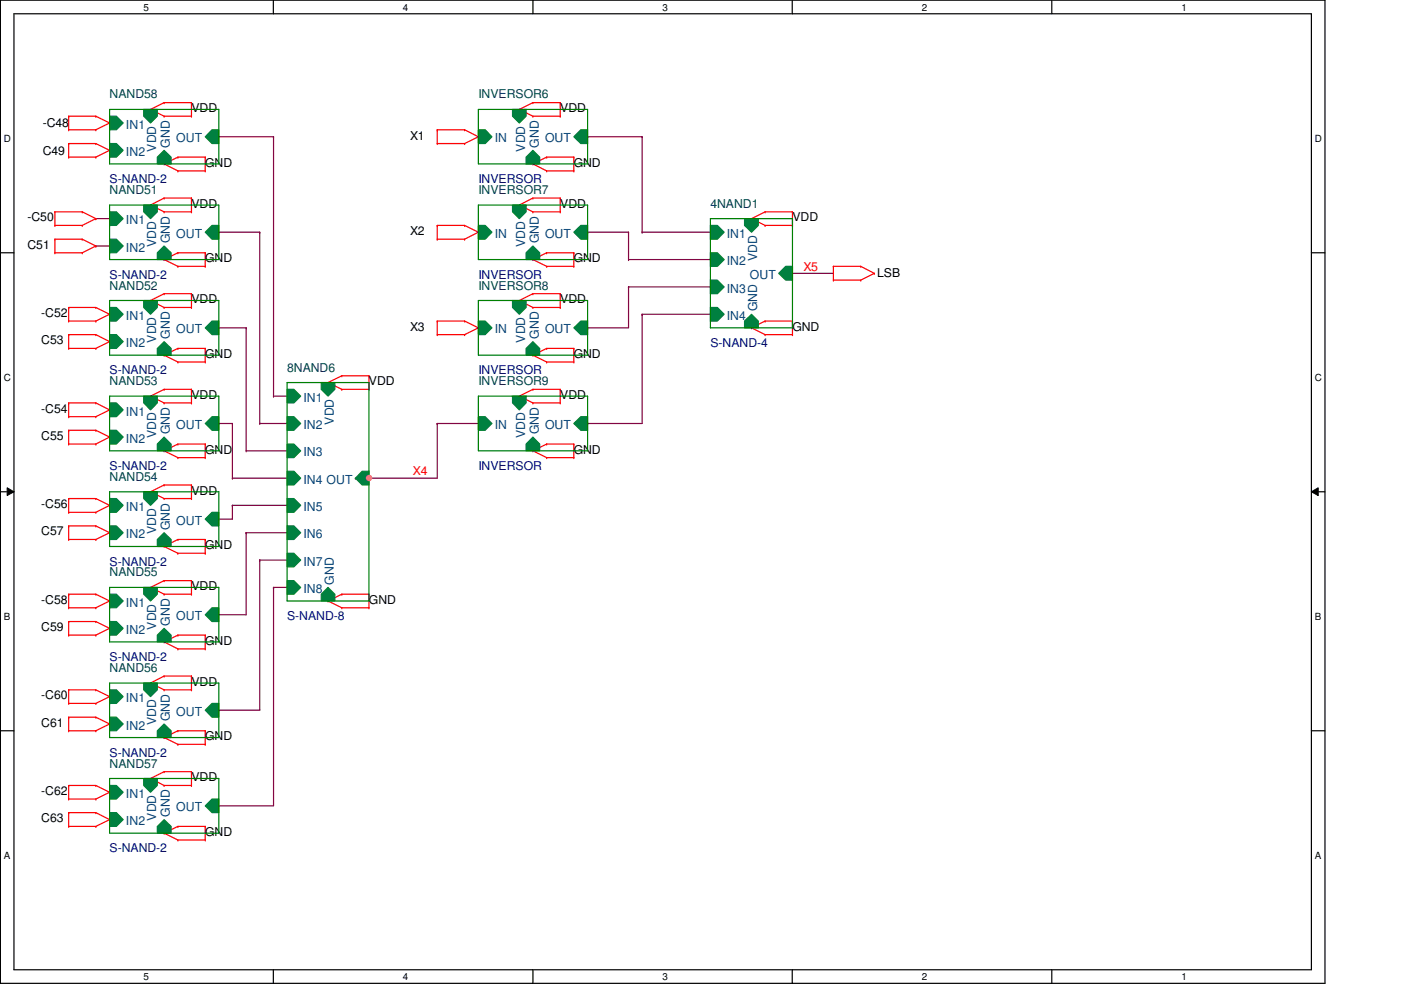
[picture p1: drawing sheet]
<svg xmlns="http://www.w3.org/2000/svg" width="297mm" height="210mm" viewBox="0 0 297 210" stroke-linecap="round" stroke-linejoin="round" font-family="sans-serif">
<path d="M.1 0h280.8v208.5h-280.8zM3 2.9h275v202.7h-275z" fill="none" stroke="#000" stroke-width=".25"/>
<g fill="#fff">
<path d="M30.4 .3h1.2v2.4h-1.2z"/>
<path d="M30.4 205.9h1.2v2.3h-1.2z"/>
</g>
<path d="M58 0v2.9M58 205.6v2.9" fill="none" stroke="#000" stroke-width=".25"/>
<g fill="#fff">
<path d="M85.4 .3h1.2v2.4h-1.2z"/>
<path d="M85.4 205.9h1.2v2.3h-1.2z"/>
</g>
<path d="M113 0v2.9M113 205.6v2.9" fill="none" stroke="#000" stroke-width=".25"/>
<g fill="#fff">
<path d="M140.5 .3h1.1v2.4h-1.1z"/>
<path d="M140.5 205.9h1.1v2.3h-1.1z"/>
</g>
<path d="M168 0v2.9M168 205.6v2.9" fill="none" stroke="#000" stroke-width=".25"/>
<g fill="#fff">
<path d="M195.4 .3h1.2v2.4h-1.2z"/>
<path d="M195.4 205.9h1.2v2.3h-1.2z"/>
</g>
<path d="M223 0v2.9M223 205.6v2.9" fill="none" stroke="#000" stroke-width=".25"/>
<g fill="#fff">
<path d="M250.5 .3h1.1v2.4h-1.1z"/>
<path d="M250.5 205.9h1.1v2.3h-1.1z"/>
<path d="M.8 28.2h1.5v2.4h-1.5z"/>
<path d="M278.8 28.2h1.4v2.4h-1.4z"/>
<path d="M.8 78.9h1.5v2.3h-1.5z"/>
<path d="M278.8 78.9h1.4v2.3h-1.4z"/>
</g>
<path d="M.1 53.6h2.9M278 53.6h2.9" fill="none" stroke="#000" stroke-width=".25"/>
<g fill="#fff">
<path d="M.8 129.6h1.4v2.3h-1.4z"/>
<path d="M278.8 129.6h1.3v2.3h-1.3z"/>
</g>
<path d="M.1 104.3h2.9M278 104.3h2.9" fill="none" stroke="#000" stroke-width=".25"/>
<path d="M1.5 103.4l1.5 .9-1.5 .8zM278 104.3l1.5-.9v1.7z" fill="#000"/>
<path d="M1.5 103.4l1.5 .9-1.5 .8zM278 104.3l1.5-.9v1.7z" fill="none" stroke="#000" stroke-width=".21"/>
<g fill="#fff">
<path d="M.8 180.3h1.4v2.3h-1.4z"/>
<path d="M278.8 180.3h1.3v2.3h-1.3z"/>
</g>
<path d="M.1 154.9h2.9M278 154.9h2.9" fill="none" stroke="#000" stroke-width=".25"/>
<g fill="none" stroke="#800040" stroke-width=".25">
<path d="M46.4 29h.1M46.4 29h11.6M58 29h.1M58 29v55M46.4 49.2h.1M46.4 49.2h8.7M55.1 49.2h.1M55.1 49.2v40.6M168 58h.1M168 58h8.7M46.4 69.5h.1M46.4 69.5h5.8"/>
<path d="M52.2 69.5h.1M52.2 69.5v26.1M46.4 89.8h.1M46.4 89.8h2.9M49.3 89.8h.1M49.3 89.8v11.6M52.2 95.6h.1M52.2 95.6h8.7M55.1 89.8h.1M55.1 89.8h5.8M58 84h.1M58 84h2.9"/>
<path d="M46.4 110.1h.1M49.3 101.4h.1M49.3 107.1h.1M49.3 107.1v3h-2.9M49.3 101.4h11.6M49.3 107.1h11.6M52.2 112.9h.1M52.2 112.9v17.4h-5.8M52.2 112.9h8.7M55.1 118.7h.1M55.1 118.7v31.9h-8.7M55.1 118.7h5.8"/>
<path d="M78.2 101.4h.1M78.2 101.4h14.5M46.4 130.3h.1M58 124.5h.1M58 124.5v46.4h-11.6M58 124.5h2.9M46.4 150.6h.1M46.4 170.9h.1"/>
</g>
<circle cx="78.2" cy="101.3" r=".56" fill="#f0f"/>
<circle cx="78.2" cy="101.3" r=".56" fill="none" stroke="#f0f" stroke-width=".25"/>
<g fill="none" stroke="#800040" stroke-width=".25">
<path d="M124.6 29h.1M124.6 29h11.5M136.1 29h.1M136.1 29v20.2M20.3 46.4h.1M20.3 52.2h.1M20.3 46.4h2.9M20.3 52.2h2.9M124.6 49.2h.1M124.6 49.2h8.7M133.3 49.2h.1M133.3 55h.1"/>
<path d="M133.3 49.2v5.8M133.3 55h17.3M136.1 49.2h.1M136.1 49.2h14.5M124.6 69.5h.1M133.3 60.8h.1M133.3 60.8v8.7h-8.7M133.3 60.8h17.3M136.1 66.6h.1M136.1 66.6v23.2h-11.5M136.1 66.6h14.5M92.7 89.8h.1"/>
<path d="M92.7 89.8h8.7M92.7 89.8v11.6M124.6 89.8h.1M75.3 101.4h.1M75.3 101.4h2.9"/>
</g>
<g fill="none" stroke="#f00" stroke-width=".25">
<path d="M14.6 27.5h.1M14.6 24.6h.1M14.6 33.3h.1M14.6 30.4h.1M14.6 33.3h5.7M14.6 24.6h5.7M14.6 24.6v2.9M14.6 30.4v2.9M14.6 27.5h5.7M14.6 30.4h5.7M20.3 24.6h.1M20.3 27.5h.1"/>
<path d="M20.3 30.4h.1M20.3 33.3h.1M20.3 24.6l2.9 1.5M20.3 30.4l2.9 1.5M23.2 26.1h.1M23.2 31.9h.1M23.2 26.1l-2.9 1.4M23.2 31.9l-2.9 1.4M31.9 23.2h.1M31.9 23.2l2.9 1.4M34.8 34.8h.1M34.8 24.6h.1"/>
<path d="M34.8 21.8h.1M34.8 34.8l2.9 1.4M34.8 24.6h5.8M34.8 21.8l-2.9 1.4M34.8 21.8h5.8M37.7 36.2h.1M37.7 33.3h.1M37.7 36.2h5.8M37.7 33.3l-2.9 1.5M37.7 33.3h5.8M40.6 21.8h.1M40.6 24.6h.1"/>
<path d="M40.6 21.8v2.8M43.5 33.3h.1M43.5 36.2h.1M43.5 33.3v2.9M92.7 30.4h.1M92.7 27.5h.1M92.7 27.5h5.8M92.7 30.4h5.8M92.7 27.5v2.9M98.5 27.5h.1M98.5 30.4h.1M98.5 27.5l2.9 1.5"/>
<path d="M101.4 29h.1M101.4 29l-2.9 1.4M110.1 23.2h.1M110.1 23.2l2.9 1.4M113 24.6h.1M113 21.8h.1M113 34.8h.1M113 24.6h5.8M113 21.8h5.8M113 21.8l-2.9 1.4M113 34.8l2.9 1.4M115.9 36.2h.1"/>
<path d="M115.9 33.3h.1M115.9 36.2h5.8M115.9 33.3h5.8M115.9 33.3l-2.9 1.5M118.8 21.8h.1M118.8 24.6h.1M118.8 21.8v2.8M121.7 33.3h.1M121.7 36.2h.1M121.7 33.3v2.9M11.6 47.8h.1M11.6 44.9h.1"/>
<path d="M11.6 53.6h.1M11.6 50.7h.1M11.6 44.9h5.8M11.6 53.6h5.8M11.6 47.8h5.8M11.6 44.9v2.9M11.6 50.7v2.9M11.6 50.7h5.8M17.4 44.9h.1M17.4 47.8h.1M17.4 50.7h.1M17.4 53.6h.1"/>
<path d="M17.4 44.9l2.9 1.5M17.4 50.7l2.9 1.5M20.3 46.4h.1M20.3 52.2h.1M20.3 46.4l-2.9 1.4M20.3 52.2l-2.9 1.4M31.9 43.5h.1M31.9 43.5l2.9 1.4M34.8 44.9h.1M34.8 42h.1M34.8 55h.1M34.8 44.9h5.8"/>
<path d="M34.8 42l-2.9 1.5M34.8 42h5.8M34.8 55l2.9 1.5M37.7 56.5h.1M37.7 53.6h.1M37.7 56.5h5.8M37.7 53.6l-2.9 1.4M37.7 53.6h5.8M40.6 42h.1M40.6 44.9h.1M40.6 42v2.9M43.5 53.6h.1"/>
<path d="M43.5 56.5h.1M43.5 53.6v2.9M92.7 50.7h.1M92.7 47.8h.1M92.7 47.8h5.8M92.7 50.7h5.8M92.7 47.8v2.9M98.5 47.8h.1M98.5 50.7h.1M98.5 47.8l2.9 1.4M101.4 49.2h.1M101.4 49.2l-2.9 1.5"/>
<path d="M110.1 43.5h.1M110.1 43.5l2.9 1.4M113 44.9h.1M113 42h.1M113 55h.1M113 44.9h5.8M113 42h5.8M113 42l-2.9 1.5M113 55l2.9 1.5M115.9 56.5h.1M115.9 53.6h.1M115.9 56.5h5.8"/>
<path d="M115.9 53.6h5.8M115.9 53.6l-2.9 1.4M118.8 42h.1M118.8 44.9h.1M118.8 42v2.9M121.7 53.6h.1M121.7 56.5h.1M121.7 53.6v2.9M159.3 46.4h.1M159.3 46.4l2.9 1.4M162.2 47.8h.1M162.2 44.9h.1"/>
<path d="M162.2 44.9h5.8M162.2 47.8h5.8M162.2 44.9l-2.9 1.5M168 44.9h.1M168 47.8h.1M168 44.9v2.9M176.7 59.4h.1M176.7 56.5h.1M176.7 56.5h5.8M176.7 59.4h5.8M176.7 56.5v2.9M182.5 56.5h.1"/>
<path d="M182.5 59.4h.1M182.5 56.5l2.9 1.5M185.4 58h.1M185.4 58l-2.9 1.4M14.6 68.1h.1M14.6 65.2h.1M14.6 73.9h.1M14.6 71h.1M14.6 65.2h5.7M14.6 73.9h5.7M14.6 68.1h5.7M14.6 65.2v2.9"/>
<path d="M14.6 71v2.9M14.6 71h5.7M20.3 65.2h.1M20.3 68.1h.1M20.3 71h.1M20.3 73.9h.1M20.3 65.2l2.9 1.4M20.3 71l2.9 1.4M23.2 66.6h.1M23.2 72.4h.1M23.2 66.6l-2.9 1.5M23.2 72.4l-2.9 1.5"/>
<path d="M31.9 63.7h.1M31.9 63.7l2.9 1.5M34.8 65.2h.1M34.8 62.3h.1M34.8 75.3h.1M34.8 65.2h5.8M34.8 62.3l-2.9 1.4M34.8 62.3h5.8M34.8 75.3l2.9 1.5M37.7 76.8h.1M37.7 73.9h.1M37.7 76.8h5.8"/>
<path d="M37.7 73.9l-2.9 1.4M37.7 73.9h5.8M40.6 62.3h.1M40.6 65.2h.1M40.6 62.3v2.9M43.5 73.9h.1M43.5 76.8h.1M43.5 73.9v2.9M72.5 79.7h.1M72.5 79.7l-3 1.4M72.5 79.7h5.7M78.2 79.7h.1"/>
<path d="M78.2 79.7v2.8M92.7 71h.1M92.7 68.1h.1M92.7 68.1h5.8M92.7 71h5.8M92.7 68.1v2.9M98.5 68.1h.1M98.5 71h.1M98.5 68.1l2.9 1.4M101.4 69.5h.1M101.4 69.5l-2.9 1.5M110.1 63.7h.1"/>
<path d="M110.1 63.7l2.9 1.5M113 65.2h.1M113 62.3h.1M113 75.3h.1M113 65.2h5.8M113 62.3h5.8M113 62.3l-2.9 1.4M113 75.3l2.9 1.5M115.9 76.8h.1M115.9 73.9h.1M115.9 76.8h5.8M115.9 73.9h5.8"/>
<path d="M115.9 73.9l-2.9 1.4M118.8 62.3h.1M118.8 65.2h.1M118.8 62.3v2.9M121.7 73.9h.1M121.7 76.8h.1M121.7 73.9v2.9M159.3 69.5h.1M159.3 69.5l2.9 1.5M162.2 71h.1M162.2 68.1h.1M162.2 68.1h5.8"/>
<path d="M162.2 71h5.8M162.2 68.1l-2.9 1.4M168 68.1h.1M168 71h.1M168 68.1v2.9M14.6 88.3h.1M14.6 85.4h.1M14.6 94.1h.1M14.6 91.2h.1M14.6 85.4v2.9M14.6 91.2v2.9M14.6 85.4h5.7"/>
<path d="M14.6 94.1h5.7M14.6 88.3h5.7M14.6 91.2h5.7M20.3 85.4h.1M20.3 88.3h.1M20.3 91.2h.1M20.3 94.1h.1M20.3 85.4l2.9 1.5M20.3 91.2l2.9 1.5M23.2 86.9h.1M23.2 92.7h.1M23.2 86.9l-2.9 1.4"/>
<path d="M23.2 92.7l-2.9 1.4M31.9 84h.1M31.9 84l2.9 1.4M34.8 85.4h.1M34.8 82.5h.1M34.8 95.6h.1M34.8 85.4h5.8M34.8 82.5l-2.9 1.5M34.8 82.5h5.8M34.8 95.6l2.9 1.4M37.7 97h.1M37.7 94.1h.1"/>
<path d="M37.7 97h5.8M37.7 94.1l-2.9 1.5M37.7 94.1h5.8M40.6 82.5h.1M40.6 85.4h.1M40.6 82.5v2.9M43.5 94.1h.1M43.5 97h.1M43.5 94.1v2.9M69.5 81.1h.1M69.5 81.1l3 1.4M72.5 82.5h.1"/>
<path d="M72.5 82.5h5.7M78.2 82.5h.1M110.1 84h.1M110.1 84l2.9 1.4M113 85.4h.1M113 82.5h.1M113 95.6h.1M113 85.4h5.8M113 82.5h5.8M113 82.5l-2.9 1.5M113 95.6l2.9 1.4M115.9 97h.1"/>
<path d="M115.9 94.1h.1M115.9 97h5.8M115.9 94.1h5.8M115.9 94.1l-2.9 1.5M118.8 82.5h.1M118.8 85.4h.1M118.8 82.5v2.9M121.7 94.1h.1M121.7 97h.1M121.7 94.1v2.9M14.6 108.6h.1M14.6 105.7h.1"/>
<path d="M14.6 114.4h.1M14.6 111.5h.1M14.6 105.7v2.9M14.6 111.5v2.9M14.6 105.7h5.7M14.6 114.4h5.7M14.6 108.6h5.7M14.6 111.5h5.7M20.3 105.7h.1M20.3 108.6h.1M20.3 111.5h.1M20.3 114.4h.1"/>
<path d="M20.3 105.7l2.9 1.4M20.3 111.5l2.9 1.4M23.2 107.1h.1M23.2 112.9h.1M23.2 107.1l-2.9 1.5M23.2 112.9l-2.9 1.5M31.9 104.3h.1M31.9 104.3l2.9 1.4M34.8 105.7h.1M34.8 102.8h.1M34.8 115.9h.1M34.8 105.7h5.8"/>
<path d="M34.8 102.8l-2.9 1.5M34.8 102.8h5.8M34.8 115.9l2.9 1.4M37.7 117.3h.1M37.7 114.4h.1M37.7 117.3h5.8M37.7 114.4l-2.9 1.5M37.7 114.4h5.8M40.6 102.8h.1M40.6 105.7h.1M40.6 102.8v2.9M43.5 114.4h.1"/>
<path d="M43.5 117.3h.1M43.5 114.4v2.9M14.6 128.9h.1M14.6 126h.1M14.6 134.7h.1M14.6 131.8h.1M14.6 126v2.9M14.6 131.8v2.9M14.6 126h5.7M14.6 134.7h5.7M14.6 128.9h5.7M14.6 131.8h5.7"/>
<path d="M20.3 126h.1M20.3 128.9h.1M20.3 131.8h.1M20.3 134.7h.1M20.3 126l2.9 1.4M20.3 131.8l2.9 1.4M23.2 127.4h.1M23.2 133.2h.1M23.2 127.4l-2.9 1.5M23.2 133.2l-2.9 1.5M31.9 124.5h.1M31.9 124.5l2.9 1.5"/>
<path d="M34.8 126h.1M34.8 123.1h.1M34.8 136.1h.1M34.8 126h5.8M34.8 123.1l-2.9 1.4M34.8 123.1h5.8M34.8 136.1l2.9 1.5M37.7 137.6h.1M37.7 134.7h.1M37.7 137.6h5.8M37.7 134.7l-2.9 1.4M37.7 134.7h5.8"/>
<path d="M40.6 123.1h.1M40.6 126h.1M40.6 123.1v2.9M43.5 134.7h.1M43.5 137.6h.1M43.5 134.7v2.9M69.5 127.4h.1M69.5 127.4l3 1.5M72.5 128.9h.1M72.5 126h.1M72.5 126h5.7M72.5 128.9h5.7"/>
<path d="M72.5 126l-3 1.4M78.2 126h.1M78.2 128.9h.1M78.2 126v2.9M14.6 149.1h.1M14.6 146.3h.1M14.6 154.9h.1M14.6 152.1h.1M14.6 146.3v2.8M14.6 152.1v2.8M14.6 146.3h5.7M14.6 154.9h5.7"/>
<path d="M14.6 149.1h5.7M14.6 152.1h5.7M20.3 146.3h.1M20.3 149.1h.1M20.3 152.1h.1M20.3 154.9h.1M20.3 146.3l2.9 1.4M20.3 152.1l2.9 1.4M23.2 147.7h.1M23.2 153.5h.1M23.2 147.7l-2.9 1.4M23.2 153.5l-2.9 1.4"/>
<path d="M31.9 144.8h.1M31.9 144.8l2.9 1.5M34.8 146.3h.1M34.8 143.3h.1M34.8 156.4h.1M34.8 146.3h5.8M34.8 143.3l-2.9 1.5M34.8 143.3h5.8M34.8 156.4l2.9 1.4M37.7 157.8h.1M37.7 154.9h.1M37.7 157.8h5.8"/>
<path d="M37.7 154.9l-2.9 1.5M37.7 154.9h5.8M40.6 143.3h.1M40.6 146.3h.1M40.6 143.3v3M43.5 154.9h.1M43.5 157.8h.1M43.5 154.9v2.9M14.6 169.4h.1M14.6 166.5h.1M14.6 175.2h.1M14.6 172.3h.1"/>
<path d="M14.6 166.5v2.9M14.6 172.3v2.9M14.6 166.5h5.7M14.6 175.2h5.7M14.6 169.4h5.7M14.6 172.3h5.7M20.3 166.5h.1M20.3 169.4h.1M20.3 172.3h.1M20.3 175.2h.1M20.3 166.5l2.9 1.5M20.3 172.3l2.9 1.5"/>
<path d="M23.2 168h.1M23.2 173.8h.1M23.2 168l-2.9 1.4M23.2 173.8l-2.9 1.4M31.9 165.1h.1M31.9 165.1l2.9 1.4M34.8 166.5h.1M34.8 163.6h.1M34.8 176.7h.1M34.8 166.5h5.8M34.8 163.6l-2.9 1.5M34.8 163.6h5.8"/>
<path d="M34.8 176.7l2.9 1.4M37.7 178.1h.1M37.7 175.2h.1M37.7 178.1h5.8M37.7 175.2l-2.9 1.5M37.7 175.2h5.8M40.6 163.6h.1M40.6 166.5h.1M40.6 163.6v2.9M43.5 175.2h.1M43.5 178.1h.1M43.5 175.2v2.9"/>
</g>
<path d="M23.2 24.6h1.5l1.4 1.5-1.4 1.4h-1.5z" fill-rule="evenodd" fill="#008040"/>
<path d="M23.2 24.6h1.5l1.4 1.5-1.4 1.4h-1.5z" fill="none" stroke="#008040" stroke-width=".25"/>
<path d="M23.2 30.4h1.5l1.4 1.5-1.4 1.4h-1.5z" fill-rule="evenodd" fill="#008040"/>
<path d="M23.2 30.4h1.5l1.4 1.5-1.4 1.4h-1.5z" fill="none" stroke="#008040" stroke-width=".25"/>
<path d="M30.5 23.2h2.9v1.4l-1.5 1.5-1.4-1.5z" fill-rule="evenodd" fill="#008040"/>
<path d="M30.5 23.2h2.9v1.4l-1.5 1.5-1.4-1.5z" fill="none" stroke="#008040" stroke-width=".25"/>
<path d="M45 27.5h1.4v2.9h-1.4l-1.5-1.4z" fill-rule="evenodd" fill="#008040"/>
<path d="M45 27.5h1.4v2.9h-1.4l-1.5-1.4z" fill="none" stroke="#008040" stroke-width=".25"/>
<path d="M34.8 31.9l1.5 1.4v1.5h-2.9v-1.5z" fill-rule="evenodd" fill="#008040"/>
<path d="M34.8 31.9l1.5 1.4v1.5h-2.9v-1.5z" fill="none" stroke="#008040" stroke-width=".25"/>
<path d="M23.2 23.2h23.2v11.6h-23.2z" fill="none" stroke="#008000" stroke-width=".25"/>
<path d="M23.2 105.7h1.5l1.4 1.4-1.4 1.5h-1.5z" fill-rule="evenodd" fill="#008040"/>
<path d="M23.2 105.7h1.5l1.4 1.4-1.4 1.5h-1.5z" fill="none" stroke="#008040" stroke-width=".25"/>
<path d="M23.2 111.5h1.5l1.4 1.4-1.4 1.5h-1.5z" fill-rule="evenodd" fill="#008040"/>
<path d="M23.2 111.5h1.5l1.4 1.4-1.4 1.5h-1.5z" fill="none" stroke="#008040" stroke-width=".25"/>
<path d="M30.5 104.3h2.9v1.4l-1.5 1.4-1.4-1.4z" fill-rule="evenodd" fill="#008040"/>
<path d="M30.5 104.3h2.9v1.4l-1.5 1.4-1.4-1.4z" fill="none" stroke="#008040" stroke-width=".25"/>
<path d="M43.5 110.1l1.5-1.5h1.4v2.9h-1.4z" fill-rule="evenodd" fill="#008040"/>
<path d="M43.5 110.1l1.5-1.5h1.4v2.9h-1.4z" fill="none" stroke="#008040" stroke-width=".25"/>
<path d="M33.4 114.4l1.4-1.5 1.5 1.5v1.5h-2.9z" fill-rule="evenodd" fill="#008040"/>
<path d="M33.4 114.4l1.4-1.5 1.5 1.5v1.5h-2.9z" fill="none" stroke="#008040" stroke-width=".25"/>
<path d="M23.2 104.3h23.2v11.6h-23.2z" fill="none" stroke="#008000" stroke-width=".25"/>
<path d="M101.4 68.1h1.5l1.4 1.4-1.4 1.5h-1.5z" fill-rule="evenodd" fill="#008040"/>
<path d="M101.4 68.1h1.5l1.4 1.4-1.4 1.5h-1.5z" fill="none" stroke="#008040" stroke-width=".25"/>
<path d="M108.7 63.7h2.8v1.5l-1.4 1.4-1.4-1.4z" fill-rule="evenodd" fill="#008040"/>
<path d="M108.7 63.7h2.8v1.5l-1.4 1.4-1.4-1.4z" fill="none" stroke="#008040" stroke-width=".25"/>
<path d="M121.7 69.5l1.4-1.4h1.5v2.9h-1.5z" fill-rule="evenodd" fill="#008040"/>
<path d="M121.7 69.5l1.4-1.4h1.5v2.9h-1.5z" fill="none" stroke="#008040" stroke-width=".25"/>
<path d="M111.5 73.9l1.5-1.5 1.4 1.5v1.4h-2.9z" fill-rule="evenodd" fill="#008040"/>
<path d="M111.5 73.9l1.5-1.5 1.4 1.5v1.4h-2.9z" fill="none" stroke="#008040" stroke-width=".25"/>
<path d="M101.4 63.7h23.2v11.6h-23.2z" fill="none" stroke="#008000" stroke-width=".25"/>
<path d="M23.2 85.4h1.5l1.4 1.5-1.4 1.4h-1.5z" fill-rule="evenodd" fill="#008040"/>
<path d="M23.2 85.4h1.5l1.4 1.5-1.4 1.4h-1.5z" fill="none" stroke="#008040" stroke-width=".25"/>
<path d="M23.2 91.2h1.5l1.4 1.5-1.4 1.4h-1.5z" fill-rule="evenodd" fill="#008040"/>
<path d="M23.2 91.2h1.5l1.4 1.5-1.4 1.4h-1.5z" fill="none" stroke="#008040" stroke-width=".25"/>
<path d="M30.5 84h2.9v1.4l-1.5 1.5-1.4-1.5z" fill-rule="evenodd" fill="#008040"/>
<path d="M30.5 84h2.9v1.4l-1.5 1.5-1.4-1.5z" fill="none" stroke="#008040" stroke-width=".25"/>
<path d="M43.5 89.8l1.5-1.5h1.4v2.9h-1.4z" fill-rule="evenodd" fill="#008040"/>
<path d="M43.5 89.8l1.5-1.5h1.4v2.9h-1.4z" fill="none" stroke="#008040" stroke-width=".25"/>
<path d="M34.8 92.7l1.5 1.4v1.5h-2.9v-1.5z" fill-rule="evenodd" fill="#008040"/>
<path d="M34.8 92.7l1.5 1.4v1.5h-2.9v-1.5z" fill="none" stroke="#008040" stroke-width=".25"/>
<path d="M23.2 84h23.2v11.6h-23.2z" fill="none" stroke="#008000" stroke-width=".25"/>
<path d="M101.4 27.5h1.5l1.4 1.5-1.4 1.4h-1.5z" fill-rule="evenodd" fill="#008040"/>
<path d="M101.4 27.5h1.5l1.4 1.5-1.4 1.4h-1.5z" fill="none" stroke="#008040" stroke-width=".25"/>
<path d="M108.7 23.2h2.8v1.4l-1.4 1.5-1.4-1.5z" fill-rule="evenodd" fill="#008040"/>
<path d="M108.7 23.2h2.8v1.4l-1.4 1.5-1.4-1.5z" fill="none" stroke="#008040" stroke-width=".25"/>
<path d="M121.7 29l1.4-1.5h1.5v2.9h-1.5z" fill-rule="evenodd" fill="#008040"/>
<path d="M121.7 29l1.4-1.5h1.5v2.9h-1.5z" fill="none" stroke="#008040" stroke-width=".25"/>
<path d="M113 31.9l1.4 1.4v1.5h-2.9v-1.5z" fill-rule="evenodd" fill="#008040"/>
<path d="M113 31.9l1.4 1.4v1.5h-2.9v-1.5z" fill="none" stroke="#008040" stroke-width=".25"/>
<path d="M101.4 23.2h23.2v11.6h-23.2z" fill="none" stroke="#008000" stroke-width=".25"/>
<path d="M165.1 58l1.5-1.5h1.4v2.9h-1.4z" fill-rule="evenodd" fill="#008040"/>
<path d="M165.1 58l1.5-1.5h1.4v2.9h-1.4z" fill="none" stroke="#008040" stroke-width=".25"/>
<path d="M150.6 47.8h1.5l1.4 1.4-1.4 1.5h-1.5z" fill-rule="evenodd" fill="#008040"/>
<path d="M150.6 47.8h1.5l1.4 1.4-1.4 1.5h-1.5z" fill="none" stroke="#008040" stroke-width=".25"/>
<path d="M150.6 53.6h1.5l1.4 1.4-1.4 1.5h-1.5z" fill-rule="evenodd" fill="#008040"/>
<path d="M150.6 53.6h1.5l1.4 1.4-1.4 1.5h-1.5z" fill="none" stroke="#008040" stroke-width=".25"/>
<path d="M157.9 46.4h2.9v1.4l-1.5 1.4-1.4-1.4z" fill-rule="evenodd" fill="#008040"/>
<path d="M157.9 46.4h2.9v1.4l-1.5 1.4-1.4-1.4z" fill="none" stroke="#008040" stroke-width=".25"/>
<path d="M150.6 59.4h1.5l1.4 1.4-1.4 1.5h-1.5z" fill-rule="evenodd" fill="#008040"/>
<path d="M150.6 59.4h1.5l1.4 1.4-1.4 1.5h-1.5z" fill="none" stroke="#008040" stroke-width=".25"/>
<path d="M157.9 68.1l1.4-1.5 1.5 1.5v1.4h-2.9z" fill-rule="evenodd" fill="#008040"/>
<path d="M157.9 68.1l1.4-1.5 1.5 1.5v1.4h-2.9z" fill="none" stroke="#008040" stroke-width=".25"/>
<path d="M150.6 65.2h1.5l1.4 1.4-1.4 1.5h-1.5z" fill-rule="evenodd" fill="#008040"/>
<path d="M150.6 65.2h1.5l1.4 1.4-1.4 1.5h-1.5z" fill="none" stroke="#008040" stroke-width=".25"/>
<path d="M150.6 46.4h17.4v23.1h-17.4z" fill="none" stroke="#008000" stroke-width=".25"/>
<path d="M23.2 44.9h1.5l1.4 1.5-1.4 1.4h-1.5z" fill-rule="evenodd" fill="#008040"/>
<path d="M23.2 44.9h1.5l1.4 1.5-1.4 1.4h-1.5z" fill="none" stroke="#008040" stroke-width=".25"/>
<path d="M23.2 50.7h1.5l1.4 1.5-1.4 1.4h-1.5z" fill-rule="evenodd" fill="#008040"/>
<path d="M23.2 50.7h1.5l1.4 1.5-1.4 1.4h-1.5z" fill="none" stroke="#008040" stroke-width=".25"/>
<path d="M30.5 43.5h2.9v1.4l-1.5 1.5-1.4-1.5z" fill-rule="evenodd" fill="#008040"/>
<path d="M30.5 43.5h2.9v1.4l-1.5 1.5-1.4-1.5z" fill="none" stroke="#008040" stroke-width=".25"/>
<path d="M43.5 49.2l1.5-1.4h1.4v2.9h-1.4z" fill-rule="evenodd" fill="#008040"/>
<path d="M43.5 49.2l1.5-1.4h1.4v2.9h-1.4z" fill="none" stroke="#008040" stroke-width=".25"/>
<path d="M33.4 53.6l1.4-1.4 1.5 1.4v1.4h-2.9z" fill-rule="evenodd" fill="#008040"/>
<path d="M33.4 53.6l1.4-1.4 1.5 1.4v1.4h-2.9z" fill="none" stroke="#008040" stroke-width=".25"/>
<path d="M23.2 43.5h23.2v11.5h-23.2z" fill="none" stroke="#008000" stroke-width=".25"/>
<path d="M23.2 65.2h1.5l1.4 1.4-1.4 1.5h-1.5z" fill-rule="evenodd" fill="#008040"/>
<path d="M23.2 65.2h1.5l1.4 1.4-1.4 1.5h-1.5z" fill="none" stroke="#008040" stroke-width=".25"/>
<path d="M23.2 71h1.5l1.4 1.4-1.4 1.5h-1.5z" fill-rule="evenodd" fill="#008040"/>
<path d="M23.2 71h1.5l1.4 1.4-1.4 1.5h-1.5z" fill="none" stroke="#008040" stroke-width=".25"/>
<path d="M30.5 63.7h2.9v1.5l-1.5 1.4-1.4-1.4z" fill-rule="evenodd" fill="#008040"/>
<path d="M30.5 63.7h2.9v1.5l-1.5 1.4-1.4-1.4z" fill="none" stroke="#008040" stroke-width=".25"/>
<path d="M45 68.1h1.4v2.9h-1.4l-1.5-1.5z" fill-rule="evenodd" fill="#008040"/>
<path d="M45 68.1h1.4v2.9h-1.4l-1.5-1.5z" fill="none" stroke="#008040" stroke-width=".25"/>
<path d="M33.4 73.9l1.4-1.5 1.5 1.5v1.4h-2.9z" fill-rule="evenodd" fill="#008040"/>
<path d="M33.4 73.9l1.4-1.5 1.5 1.5v1.4h-2.9z" fill="none" stroke="#008040" stroke-width=".25"/>
<path d="M23.2 63.7h23.2v11.6h-23.2z" fill="none" stroke="#008000" stroke-width=".25"/>
<path d="M60.9 105.7h1.4l1.5 1.4-1.5 1.5h-1.4z" fill-rule="evenodd" fill="#008040"/>
<path d="M60.9 105.7h1.4l1.5 1.4-1.5 1.5h-1.4z" fill="none" stroke="#008040" stroke-width=".25"/>
<path d="M60.9 111.5h1.4l1.5 1.4-1.5 1.5h-1.4z" fill-rule="evenodd" fill="#008040"/>
<path d="M60.9 111.5h1.4l1.5 1.4-1.5 1.5h-1.4z" fill="none" stroke="#008040" stroke-width=".25"/>
<path d="M60.9 117.3h1.4l1.5 1.4-1.5 1.5h-1.4z" fill-rule="evenodd" fill="#008040"/>
<path d="M60.9 117.3h1.4l1.5 1.4-1.5 1.5h-1.4z" fill="none" stroke="#008040" stroke-width=".25"/>
<path d="M76.8 99.9h1.4v2.9h-1.4l-1.5-1.4z" fill-rule="evenodd" fill="#008040"/>
<path d="M76.8 99.9h1.4v2.9h-1.4l-1.5-1.4z" fill="none" stroke="#008040" stroke-width=".25"/>
<path d="M60.9 82.5h1.4l1.5 1.5-1.5 1.4h-1.4z" fill-rule="evenodd" fill="#008040"/>
<path d="M60.9 82.5h1.4l1.5 1.5-1.5 1.4h-1.4z" fill="none" stroke="#008040" stroke-width=".25"/>
<path d="M60.9 88.3h1.4l1.5 1.5-1.5 1.4h-1.4z" fill-rule="evenodd" fill="#008040"/>
<path d="M60.9 88.3h1.4l1.5 1.5-1.5 1.4h-1.4z" fill="none" stroke="#008040" stroke-width=".25"/>
<path d="M68.1 81.1h2.9v1.4l-1.5 1.5-1.4-1.5z" fill-rule="evenodd" fill="#008040"/>
<path d="M68.1 81.1h2.9v1.4l-1.5 1.5-1.4-1.5z" fill="none" stroke="#008040" stroke-width=".25"/>
<path d="M60.9 94.1h1.4l1.5 1.5-1.5 1.4h-1.4z" fill-rule="evenodd" fill="#008040"/>
<path d="M60.9 94.1h1.4l1.5 1.5-1.5 1.4h-1.4z" fill="none" stroke="#008040" stroke-width=".25"/>
<path d="M68.1 126l1.4-1.5 1.5 1.5v1.4h-2.9z" fill-rule="evenodd" fill="#008040"/>
<path d="M68.1 126l1.4-1.5 1.5 1.5v1.4h-2.9z" fill="none" stroke="#008040" stroke-width=".25"/>
<path d="M60.9 99.9h1.4l1.5 1.5-1.5 1.4h-1.4z" fill-rule="evenodd" fill="#008040"/>
<path d="M60.9 99.9h1.4l1.5 1.5-1.5 1.4h-1.4z" fill="none" stroke="#008040" stroke-width=".25"/>
<path d="M60.9 123.1h1.4l1.5 1.4-1.5 1.5h-1.4z" fill-rule="evenodd" fill="#008040"/>
<path d="M60.9 123.1h1.4l1.5 1.4-1.5 1.5h-1.4z" fill="none" stroke="#008040" stroke-width=".25"/>
<path d="M60.9 81.1h17.3v46.3h-17.3z" fill="none" stroke="#008000" stroke-width=".25"/>
<path d="M101.4 88.3h1.5l1.4 1.5-1.4 1.4h-1.5z" fill-rule="evenodd" fill="#008040"/>
<path d="M101.4 88.3h1.5l1.4 1.5-1.4 1.4h-1.5z" fill="none" stroke="#008040" stroke-width=".25"/>
<path d="M108.7 84h2.8v1.4l-1.4 1.5-1.4-1.5z" fill-rule="evenodd" fill="#008040"/>
<path d="M108.7 84h2.8v1.4l-1.4 1.5-1.4-1.5z" fill="none" stroke="#008040" stroke-width=".25"/>
<path d="M121.7 89.8l1.4-1.5h1.5v2.9h-1.5z" fill-rule="evenodd" fill="#008040"/>
<path d="M121.7 89.8l1.4-1.5h1.5v2.9h-1.5z" fill="none" stroke="#008040" stroke-width=".25"/>
<path d="M113 92.7l1.4 1.4v1.5h-2.9v-1.5z" fill-rule="evenodd" fill="#008040"/>
<path d="M113 92.7l1.4 1.4v1.5h-2.9v-1.5z" fill="none" stroke="#008040" stroke-width=".25"/>
<path d="M101.4 84h23.2v11.6h-23.2z" fill="none" stroke="#008000" stroke-width=".25"/>
<path d="M101.4 47.8h1.5l1.4 1.4-1.4 1.5h-1.5z" fill-rule="evenodd" fill="#008040"/>
<path d="M101.4 47.8h1.5l1.4 1.4-1.4 1.5h-1.5z" fill="none" stroke="#008040" stroke-width=".25"/>
<path d="M108.7 43.5h2.8v1.4l-1.4 1.5-1.4-1.5z" fill-rule="evenodd" fill="#008040"/>
<path d="M108.7 43.5h2.8v1.4l-1.4 1.5-1.4-1.5z" fill="none" stroke="#008040" stroke-width=".25"/>
<path d="M121.7 49.2l1.4-1.4h1.5v2.9h-1.5z" fill-rule="evenodd" fill="#008040"/>
<path d="M121.7 49.2l1.4-1.4h1.5v2.9h-1.5z" fill="none" stroke="#008040" stroke-width=".25"/>
<path d="M111.5 53.6l1.5-1.4 1.4 1.4v1.4h-2.9z" fill-rule="evenodd" fill="#008040"/>
<path d="M111.5 53.6l1.5-1.4 1.4 1.4v1.4h-2.9z" fill="none" stroke="#008040" stroke-width=".25"/>
<path d="M101.4 43.5h23.2v11.5h-23.2z" fill="none" stroke="#008000" stroke-width=".25"/>
<path d="M23.2 166.5h1.5l1.4 1.5-1.4 1.4h-1.5z" fill-rule="evenodd" fill="#008040"/>
<path d="M23.2 166.5h1.5l1.4 1.5-1.4 1.4h-1.5z" fill="none" stroke="#008040" stroke-width=".25"/>
<path d="M23.2 172.3h1.5l1.4 1.5-1.4 1.4h-1.5z" fill-rule="evenodd" fill="#008040"/>
<path d="M23.2 172.3h1.5l1.4 1.5-1.4 1.4h-1.5z" fill="none" stroke="#008040" stroke-width=".25"/>
<path d="M30.5 165.1h2.9v1.4l-1.5 1.5-1.4-1.5z" fill-rule="evenodd" fill="#008040"/>
<path d="M30.5 165.1h2.9v1.4l-1.5 1.5-1.4-1.5z" fill="none" stroke="#008040" stroke-width=".25"/>
<path d="M43.5 170.9l1.5-1.5h1.4v2.9h-1.4z" fill-rule="evenodd" fill="#008040"/>
<path d="M43.5 170.9l1.5-1.5h1.4v2.9h-1.4z" fill="none" stroke="#008040" stroke-width=".25"/>
<path d="M33.4 175.2l1.4-1.4 1.5 1.4v1.5h-2.9z" fill-rule="evenodd" fill="#008040"/>
<path d="M33.4 175.2l1.4-1.4 1.5 1.4v1.5h-2.9z" fill="none" stroke="#008040" stroke-width=".25"/>
<path d="M23.2 165.1h23.2v11.6h-23.2z" fill="none" stroke="#008000" stroke-width=".25"/>
<path d="M23.2 146.3h1.5l1.4 1.4-1.4 1.4h-1.5z" fill-rule="evenodd" fill="#008040"/>
<path d="M23.2 146.3h1.5l1.4 1.4-1.4 1.4h-1.5z" fill="none" stroke="#008040" stroke-width=".25"/>
<path d="M23.2 152.1h1.5l1.4 1.4-1.4 1.4h-1.5z" fill-rule="evenodd" fill="#008040"/>
<path d="M23.2 152.1h1.5l1.4 1.4-1.4 1.4h-1.5z" fill="none" stroke="#008040" stroke-width=".25"/>
<path d="M30.5 144.8h2.9v1.5l-1.5 1.4-1.4-1.4z" fill-rule="evenodd" fill="#008040"/>
<path d="M30.5 144.8h2.9v1.5l-1.5 1.4-1.4-1.4z" fill="none" stroke="#008040" stroke-width=".25"/>
<path d="M43.5 150.6l1.5-1.5h1.4v3h-1.4z" fill-rule="evenodd" fill="#008040"/>
<path d="M43.5 150.6l1.5-1.5h1.4v3h-1.4z" fill="none" stroke="#008040" stroke-width=".25"/>
<path d="M33.4 154.9l1.4-1.4 1.5 1.4v1.5h-2.9z" fill-rule="evenodd" fill="#008040"/>
<path d="M33.4 154.9l1.4-1.4 1.5 1.4v1.5h-2.9z" fill="none" stroke="#008040" stroke-width=".25"/>
<path d="M23.2 144.8h23.2v11.6h-23.2z" fill="none" stroke="#008000" stroke-width=".25"/>
<path d="M23.2 126h1.5l1.4 1.4-1.4 1.5h-1.5z" fill-rule="evenodd" fill="#008040"/>
<path d="M23.2 126h1.5l1.4 1.4-1.4 1.5h-1.5z" fill="none" stroke="#008040" stroke-width=".25"/>
<path d="M23.2 131.8h1.5l1.4 1.4-1.4 1.5h-1.5z" fill-rule="evenodd" fill="#008040"/>
<path d="M23.2 131.8h1.5l1.4 1.4-1.4 1.5h-1.5z" fill="none" stroke="#008040" stroke-width=".25"/>
<path d="M30.5 124.5h2.9v1.5l-1.5 1.4-1.4-1.4z" fill-rule="evenodd" fill="#008040"/>
<path d="M30.5 124.5h2.9v1.5l-1.5 1.4-1.4-1.4z" fill="none" stroke="#008040" stroke-width=".25"/>
<path d="M45 128.9h1.4v2.9h-1.4l-1.5-1.5z" fill-rule="evenodd" fill="#008040"/>
<path d="M45 128.9h1.4v2.9h-1.4l-1.5-1.5z" fill="none" stroke="#008040" stroke-width=".25"/>
<path d="M33.4 134.7l1.4-1.5 1.5 1.5v1.4h-2.9z" fill-rule="evenodd" fill="#008040"/>
<path d="M33.4 134.7l1.4-1.5 1.5 1.5v1.4h-2.9z" fill="none" stroke="#008040" stroke-width=".25"/>
<path d="M23.2 124.5h23.2v11.6h-23.2z" fill="none" stroke="#008000" stroke-width=".25"/>
<circle cx="78.2" cy="101.3" r=".56" fill="#f0f"/>
<circle cx="78.2" cy="101.3" r=".56" fill="none" stroke="#f0f" stroke-width=".25"/>
<g font-size="2.6" fill="#004040">
<text x="23.2" y="20.9">NAND58</text>
<text x="101.4" y="20.9">INVERSOR6</text>
<text x="23.2" y="41.1">NAND51</text>
<text x="101.4" y="41.1">INVERSOR7</text>
<text x="150.6" y="44.1">4NAND1</text>
<text x="23.2" y="61.4">NAND52</text>
<text x="101.4" y="61.4">INVERSOR8</text>
<text x="23.2" y="81.7">NAND53</text>
<text x="60.9" y="78.8">8NAND6</text>
<text x="101.4" y="81.7">INVERSOR9</text>
<text x="23.2" y="102">NAND54</text>
<text x="23.2" y="122.2">NAND55</text>
<text x="23.2" y="142.5">NAND56</text>
<text x="23.2" y="162.8">NAND57</text>
</g>
<g font-size="2.6">
<text x="40.6" y="23.8">VDD</text>
<text x="118.8" y="23.8">VDD</text>
<text x="9.1" y="27">-C48</text>
<text x="86.9" y="29.6">X1</text>
<text x="9.1" y="32.8">C49</text>
<text x="43.5" y="35.3">GND</text>
<text x="121.7" y="35.3">GND</text>
<text x="5.8" y="46.9">-C50</text>
<text x="40.6" y="44.1">VDD</text>
<text x="118.8" y="44.1">VDD</text>
<text x="168" y="46.9">VDD</text>
<text x="5.8" y="52.7">C51</text>
<text x="86.9" y="49.8">X2</text>
<text x="43.5" y="55.6">GND</text>
<text x="121.7" y="55.6">GND</text>
<text x="186" y="58.8">LSB</text>
<text x="40.6" y="64.3">VDD</text>
<text x="118.8" y="64.3">VDD</text>
<text x="8.8" y="67.2">-C52</text>
<text x="86.9" y="70.1">X3</text>
<text x="168" y="70.1">GND</text>
<text x="8.8" y="73">C53</text>
<text x="43.5" y="75.9">GND</text>
<text x="121.7" y="75.9">GND</text>
<text x="78.2" y="81.7">VDD</text>
<text x="8.8" y="87.5">-C54</text>
<text x="40.6" y="84.6">VDD</text>
<text x="118.8" y="84.6">VDD</text>
<text x="8.8" y="93.3">C55</text>
<text x="43.5" y="96.2">GND</text>
<text x="121.7" y="96.2">GND</text>
<text x="8.8" y="107.7">-C56</text>
<text x="40.6" y="104.9">VDD</text>
<text x="8.8" y="113.5">C57</text>
<text x="43.5" y="116.5">GND</text>
<text x="40.6" y="125.1">VDD</text>
<text x="8.8" y="128">-C58</text>
<text x="78.2" y="128">GND</text>
<text x="8.8" y="133.8">C59</text>
<text x="43.5" y="136.7">GND</text>
<text x="8.8" y="148.3">-C60</text>
<text x="40.6" y="145.4">VDD</text>
<text x="8.8" y="154.1">C61</text>
<text x="43.5" y="157">GND</text>
<text x="40.6" y="165.7">VDD</text>
<text x="8.8" y="168.6">-C62</text>
<text x="8.8" y="174.4">C63</text>
<text x="43.5" y="177.2">GND</text>
</g>
<g font-size="2.6" fill="#004080">
<text x="26.7" y="27.3">IN1</text>
<text x="26.7" y="33.1">IN2</text>
<text x="33.1" y="32.1" transform="rotate(-90 33.1 32.1)">VDD</text>
<text x="36" y="31.3" transform="rotate(-90 36 31.3)">GND</text>
<text x="37.4" y="30.2">OUT</text>
<text x="104.9" y="30.2">IN</text>
<text x="111.3" y="32.1" transform="rotate(-90 111.3 32.1)">VDD</text>
<text x="114.2" y="31.3" transform="rotate(-90 114.2 31.3)">GND</text>
<text x="115.6" y="30.2">OUT</text>
<text x="26.7" y="47.5">IN1</text>
<text x="26.7" y="53.3">IN2</text>
<text x="33.1" y="52.4" transform="rotate(-90 33.1 52.4)">VDD</text>
<text x="36" y="51.6" transform="rotate(-90 36 51.6)">GND</text>
<text x="37.4" y="50.4">OUT</text>
<text x="104.9" y="50.4">IN</text>
<text x="111.3" y="52.4" transform="rotate(-90 111.3 52.4)">VDD</text>
<text x="114.2" y="51.6" transform="rotate(-90 114.2 51.6)">GND</text>
<text x="115.6" y="50.4">OUT</text>
<text x="154.1" y="50.4">IN1</text>
<text x="154.1" y="56.2">IN2</text>
<text x="159" y="59.1">OUT</text>
<text x="160.6" y="55.3" transform="rotate(-90 160.6 55.3)">VDD</text>
<text x="154.1" y="62">IN3</text>
<text x="26.7" y="67.8">IN1</text>
<text x="36" y="71.8" transform="rotate(-90 36 71.8)">GND</text>
<text x="37.4" y="70.7">OUT</text>
<text x="104.9" y="70.7">IN</text>
<text x="114.2" y="71.8" transform="rotate(-90 114.2 71.8)">GND</text>
<text x="115.6" y="70.7">OUT</text>
<text x="154.1" y="67.8">IN4</text>
<text x="160.6" y="66" transform="rotate(-90 160.6 66)">GND</text>
<text x="26.7" y="73.6">IN2</text>
<text x="33.1" y="72.6" transform="rotate(-90 33.1 72.6)">VDD</text>
<text x="111.3" y="72.6" transform="rotate(-90 111.3 72.6)">VDD</text>
<text x="26.7" y="88.1">IN1</text>
<text x="64.3" y="85.2">IN1</text>
<text x="26.7" y="93.9">IN2</text>
<text x="33.1" y="92.9" transform="rotate(-90 33.1 92.9)">VDD</text>
<text x="36" y="92.1" transform="rotate(-90 36 92.1)">GND</text>
<text x="37.4" y="91">OUT</text>
<text x="64.3" y="91">IN2</text>
<text x="70.8" y="90" transform="rotate(-90 70.8 90)">VDD</text>
<text x="104.9" y="91">IN</text>
<text x="111.3" y="92.9" transform="rotate(-90 111.3 92.9)">VDD</text>
<text x="114.2" y="92.1" transform="rotate(-90 114.2 92.1)">GND</text>
<text x="115.6" y="91">OUT</text>
<text x="64.3" y="96.8">IN3</text>
<text x="64.3" y="102.6">IN4 OUT</text>
<text x="26.7" y="108.3">IN1</text>
<text x="33.1" y="113.2" transform="rotate(-90 33.1 113.2)">VDD</text>
<text x="36" y="112.4" transform="rotate(-90 36 112.4)">GND</text>
<text x="37.4" y="111.3">OUT</text>
<text x="64.3" y="108.3">IN5</text>
<text x="26.7" y="114.1">IN2</text>
<text x="64.3" y="114.1">IN6</text>
<text x="64.3" y="119.9">IN7</text>
<text x="64.3" y="125.7">IN8</text>
<text x="70.8" y="124" transform="rotate(-90 70.8 124)">GND</text>
<text x="26.7" y="128.6">IN1</text>
<text x="37.4" y="131.5">OUT</text>
<text x="26.7" y="134.4">IN2</text>
<text x="33.1" y="133.5" transform="rotate(-90 33.1 133.5)">VDD</text>
<text x="36" y="132.6" transform="rotate(-90 36 132.6)">GND</text>
<text x="26.7" y="148.9">IN1</text>
<text x="26.7" y="154.7">IN2</text>
<text x="33.1" y="153.8" transform="rotate(-90 33.1 153.8)">VDD</text>
<text x="36" y="152.9" transform="rotate(-90 36 152.9)">GND</text>
<text x="37.4" y="151.8">OUT</text>
<text x="26.7" y="169.2">IN1</text>
<text x="33.1" y="174" transform="rotate(-90 33.1 174)">VDD</text>
<text x="36" y="173.2" transform="rotate(-90 36 173.2)">GND</text>
<text x="37.4" y="172">OUT</text>
<text x="26.7" y="175">IN2</text>
</g>
<g font-size="2.6" fill="#000080">
<text x="23.2" y="38.8">S-NAND-2</text>
<text x="101.4" y="38.8">INVERSOR</text>
<text x="23.2" y="59.1">S-NAND-2</text>
<text x="101.4" y="59.1">INVERSOR</text>
<text x="150.6" y="73.6">S-NAND-4</text>
<text x="23.2" y="79.4">S-NAND-2</text>
<text x="101.4" y="79.4">INVERSOR</text>
<text x="23.2" y="99.7">S-NAND-2</text>
<text x="101.4" y="99.7">INVERSOR</text>
<text x="23.2" y="119.9">S-NAND-2</text>
<text x="60.9" y="131.5">S-NAND-8</text>
<text x="23.2" y="140.2">S-NAND-2</text>
<text x="23.2" y="160.4">S-NAND-2</text>
<text x="23.2" y="180.7">S-NAND-2</text>
</g>
<g font-size="2.6" fill="#f00">
<text x="170.3" y="57.4">X5</text>
<text x="87.5" y="100.8">X4</text>
</g>
<g font-size="2.1">
<text x="30.4" y="2.2">5</text>
<text x="85.4" y="2.2">4</text>
<text x="140.5" y="2.2">3</text>
<text x="195.4" y="2.2">2</text>
<text x="250.5" y="2.2">1</text>
<text x=".8" y="30.1">D</text>
<text x="278.8" y="30.1">D</text>
<text x=".8" y="80.8">C</text>
<text x="278.8" y="80.8">C</text>
<text x=".8" y="131.5">B</text>
<text x="278.8" y="131.5">B</text>
<text x=".8" y="182.2">A</text>
<text x="278.8" y="182.2">A</text>
<text x="30.4" y="207.8">5</text>
<text x="85.4" y="207.8">4</text>
<text x="140.5" y="207.8">3</text>
<text x="195.4" y="207.8">2</text>
<text x="250.5" y="207.8">1</text>
</g>
</svg>
